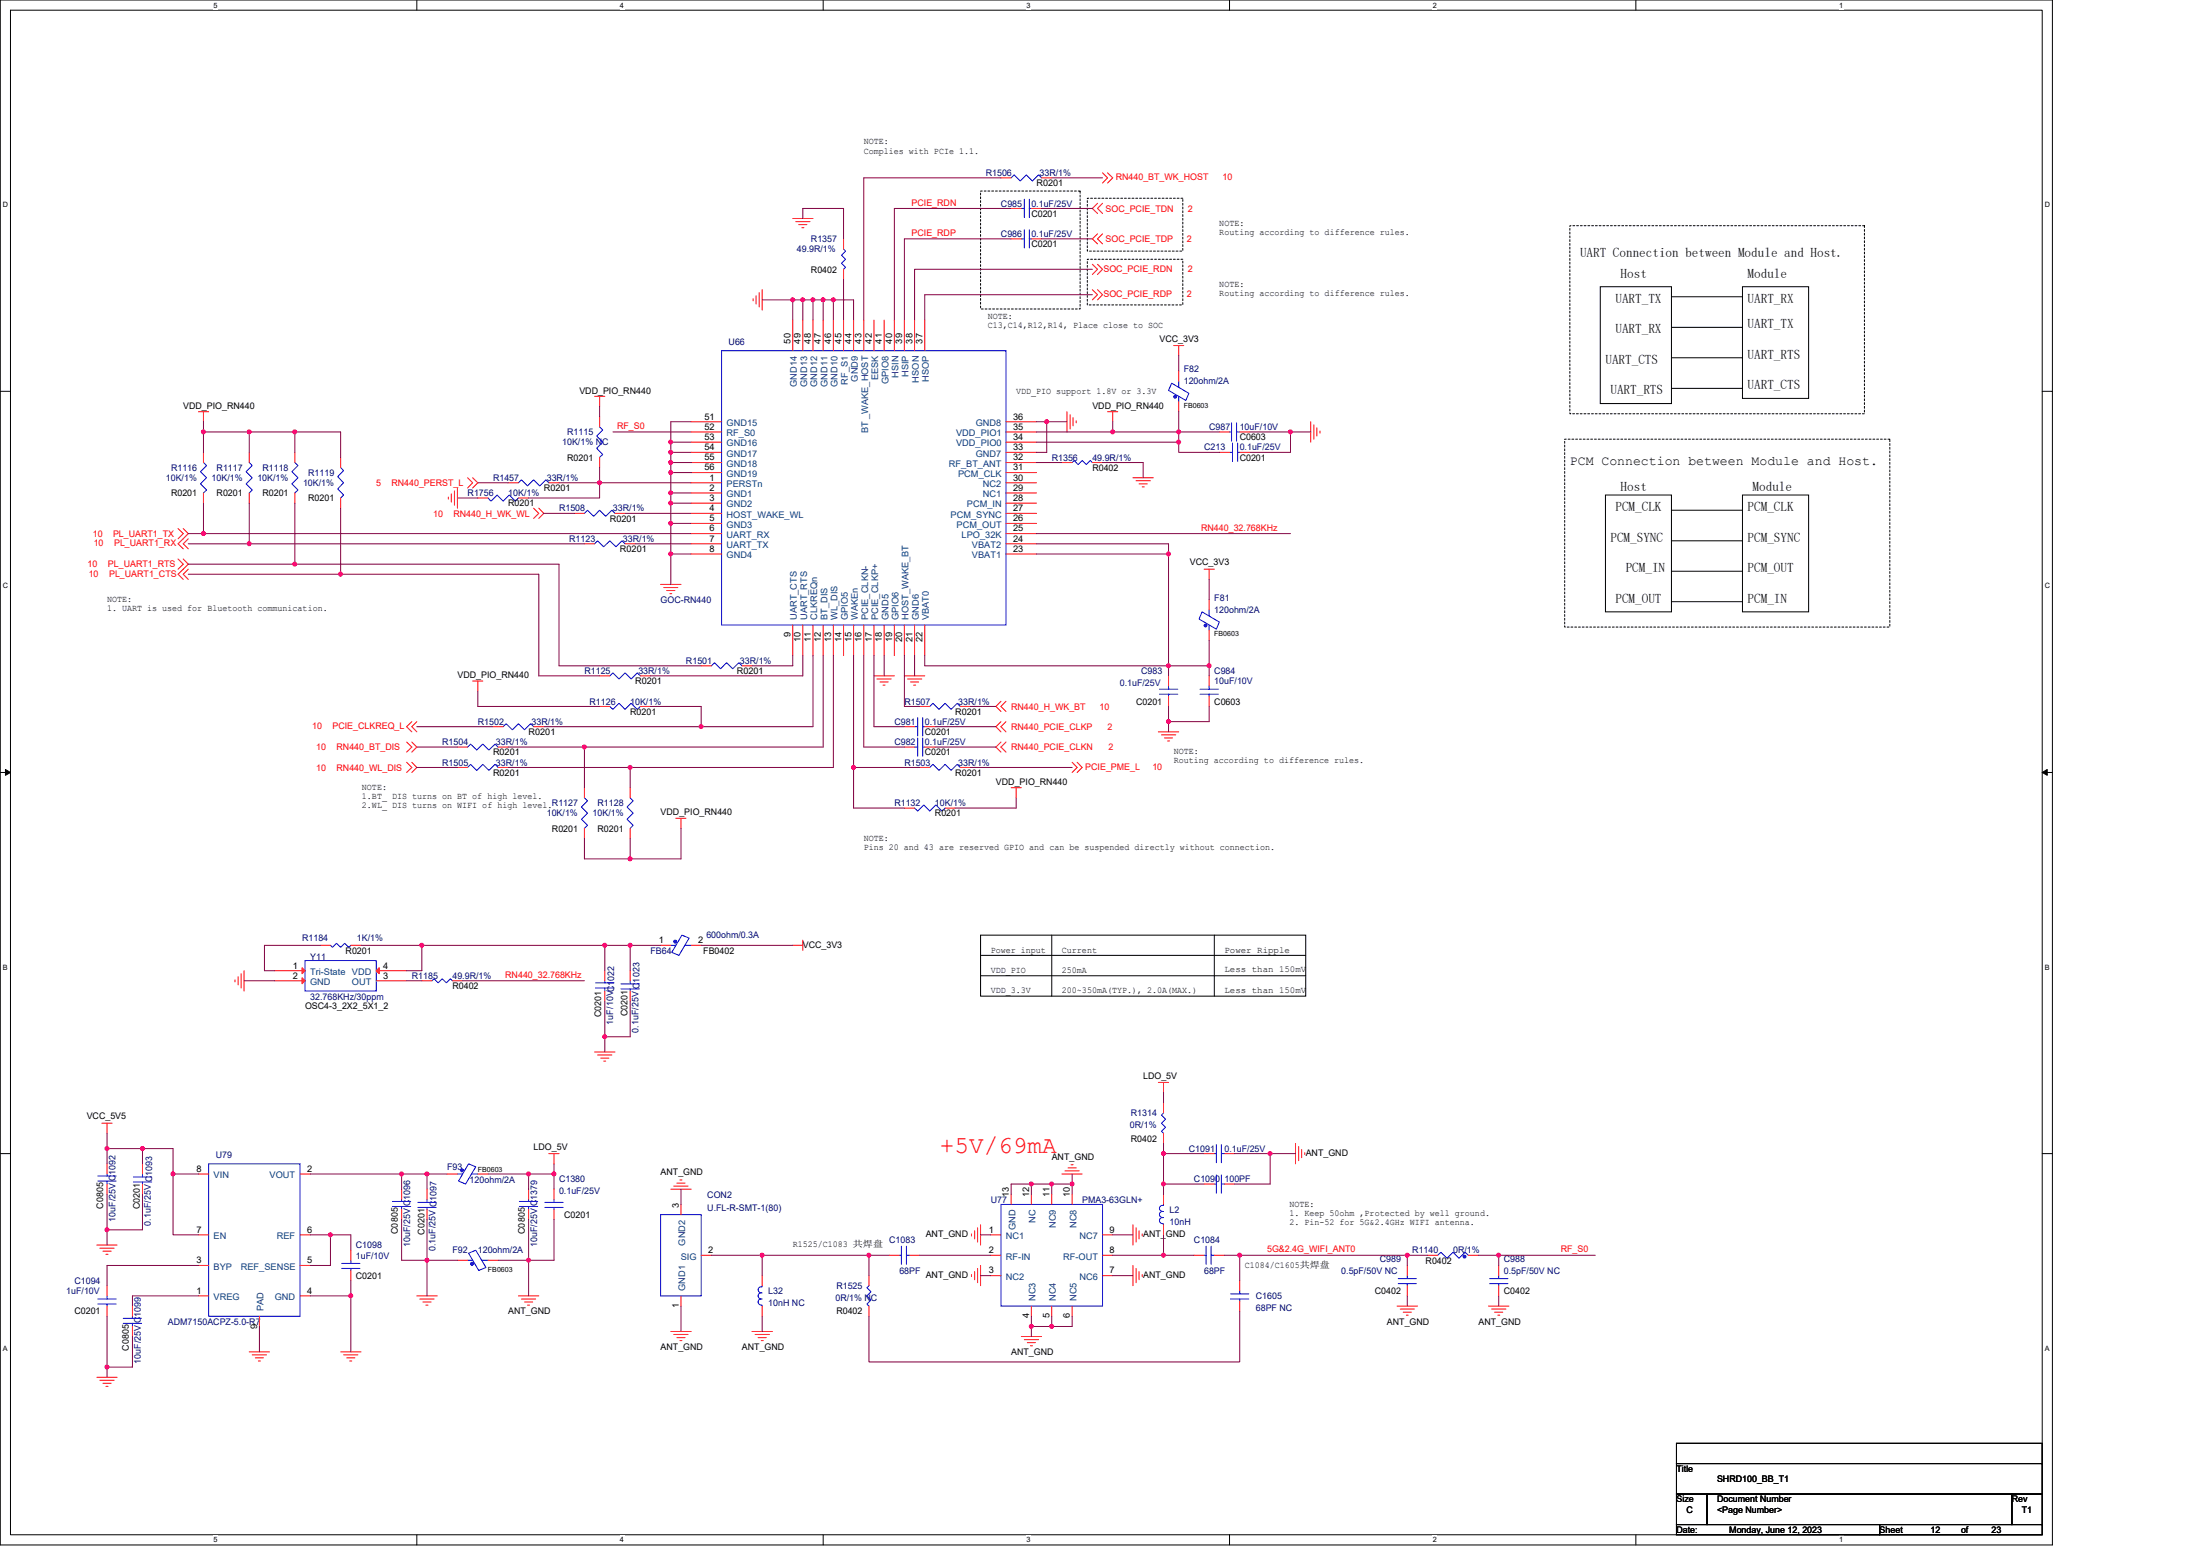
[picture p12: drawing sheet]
<svg xmlns="http://www.w3.org/2000/svg" width="297mm" height="210mm" viewBox="0 0 297 210" stroke-linecap="round" stroke-linejoin="round" font-family="sans-serif">
<path d="M0 0h277.1v208.5h-277.1zM1.4 1.4h274.3v205.7h-274.3z" fill="none" stroke="#000" stroke-width=".14"/>
<g fill="#fff">
<path d="M28.8 .1h.6v1.1h-.6z"/>
<path d="M28.8 207.3h.6v1.1h-.6z"/>
</g>
<path d="M56.3 0v1.4M56.3 207.1v1.4" fill="none" stroke="#000" stroke-width=".14"/>
<g fill="#fff">
<path d="M83.7 .1h.6v1.1h-.6z"/>
<path d="M83.7 207.3h.6v1.1h-.6z"/>
</g>
<path d="M111.1 0v1.4M111.1 207.1v1.4" fill="none" stroke="#000" stroke-width=".14"/>
<g fill="#fff">
<path d="M138.6 .1h.5v1.1h-.5z"/>
<path d="M138.6 207.3h.5v1.1h-.5z"/>
</g>
<path d="M166 0v1.4M166 207.1v1.4" fill="none" stroke="#000" stroke-width=".14"/>
<g fill="#fff">
<path d="M193.4 .1h.6v1.1h-.6z"/>
<path d="M193.4 207.3h.6v1.1h-.6z"/>
</g>
<path d="M220.9 0v1.4M220.9 207.1v1.4" fill="none" stroke="#000" stroke-width=".14"/>
<g fill="#fff">
<path d="M248.3 .1h.6v1.1h-.6z"/>
<path d="M248.3 207.3h.6v1.1h-.6z"/>
<path d="M.4 27.1h.7v1.1h-.7z"/>
<path d="M276.1 27.1h.7v1.1h-.7z"/>
<path d="M.4 78.5h.7v1.1h-.7z"/>
<path d="M276.1 78.5h.7v1.1h-.7z"/>
</g>
<path d="M0 52.8h1.4M275.7 52.8h1.4" fill="none" stroke="#000" stroke-width=".14"/>
<g fill="#fff">
<path d="M.4 130h.7v1.1h-.7z"/>
<path d="M276.1 130h.7v1.1h-.7z"/>
</g>
<path d="M0 104.2h1.4M275.7 104.2h1.4" fill="none" stroke="#000" stroke-width=".14"/>
<path d="M.7 103.8l.7 .4-.7 .4zM275.7 104.2l.7-.4v.8z" fill="#000" stroke="#000" stroke-width=".14"/>
<g fill="#fff">
<path d="M.4 181.4h.7v1.1h-.7z"/>
<path d="M276.1 181.4h.7v1.1h-.7z"/>
</g>
<g fill="none" stroke="#000" stroke-width=".14">
<path d="M216.1 38.7h9.6v15.8h-9.6zM235.3 38.7h8.9v15.1h-8.9zM225.7 40h9.6M225.7 44.2h9.6M225.7 48.3h9.6M225.7 52.4h9.6M216.8 66.8h8.9v15.8h-8.9zM225.7 68.9h9.6M225.7 73h9.6M225.7 77.1h9.6M235.3 66.8h8.9v15.8h-8.9zM225.7 81.2h9.6"/>
<path d="M132.4 126.2h43.9v8.2h-43.9zM132.4 128.9h43.9M132.4 131.7h43.9M142 126.2v8.2M164 126.2v8.2M0 155.7h1.4M275.7 155.7h1.4M226.4 194.8h49.3v2.7h-49.3zM226.4 197.5h49.3v4.1h-49.3zM226.4 201.6h4.1v4.1h-4.1zM226.4 205.7h27.4v1.4h-27.4zM230.5 201.6h41.1v4.1h-41.1z"/>
<path d="M253.8 205.7h21.9v1.4h-21.9zM271.6 201.6h4.1v4.1h-4.1z"/>
</g>
<path d="M132.4 25.8h13.4v15.9h-13.4zM146.8 26.8h12.9v7.1h-12.9zM146.8 35h12.9v6.1h-12.9zM212 30.5h39.7v25.3h-39.7zM211.3 59.3h43.9v25.3h-43.9z" fill="none" stroke="#000" stroke-width=".14" stroke-dasharray=".3 .3"/>
<g fill="none" stroke="#f00" stroke-width=".14">
<path d="M102.1 39.9v1.1M102.5 39.5v1.9M102.9 39.1v2.7M107 29.5h2.8M107.4 29.9h2M107.8 30.3h1.1M108.3 30.7h.2M113.9 36.3v1.4M113.9 32.2v1.4M135.1 24h1.4M136.5 28.1h1.4M136.5 32.2h1.4"/>
<path d="M139.3 28.1h1.3M139.3 32.2h1.3M140.6 24h1.4M147.5 39.1l.7 .7-.7 .7M147.5 35.7l.7 .6-.7 .7M148.2 39.1l.7 .7-.7 .7M148.2 35.7l.7 .6-.7 .7M148.2 31.6l-.7 .6 .7 .7M148.2 27.4l-.7 .7 .7 .7M148.9 23.3l.6 .7-.6 .7M148.9 31.6l-.7 .6 .7 .7M148.9 27.4l-.7 .7 .7 .7"/>
<path d="M149.5 23.3l.7 .7-.7 .7M26.8 55.6h1.4M27.5 55.6v1.3M80.3 53.5h1.4M81 53.5v1.4M81 56.2v1.4M93.3 56.9h4.1M93.3 58.3h4.1M93.3 59.7h4.1M101.7 40.3v.3M107 43.2v4.1M108.4 43.2v4.1"/>
<path d="M109.8 43.2v4.1M111.1 43.2v4.1M112.5 43.2v4.1M113.9 43.2v4.1M115.2 43.2v4.1M116.6 43.2v4.1M118 43.2v4.1M119.4 43.2v4.1M120.8 43.2v4.1M122.1 43.2v4.1M123.5 43.2v4.1M124.9 43.2v4.1"/>
<path d="M135.8 59.7h4.2M135.8 58.3h4.2M135.8 56.9h4.2M144.1 55.6v2.7M144.5 56v1.9M144.9 56.4v1.1M145.3 56.8v.3M149.5 55.6h1.4M150.2 55.6v1.3M158.5 46.6h1.3M159.1 46.6v1.4M159.1 54.2v1.4"/>
<path d="M159.1 50.1v1.3M164.6 58.3h1.4M167.4 58.3h1.4M177 56.9v2.8M177.4 57.3v2M177.8 57.7v1.1M178.2 58.2v.2M24 71.3l.7 .7-.7 .7M24 75.4l.7 .7-.7 .7M24.7 71.3l.7 .7-1.4 1.4 .7 .7M24.7 75.4l.7 .7-1.4 1.4 .7 .7M25.4 72.7l-.7 .7 .7 .7"/>
<path d="M25.4 76.8l-.7 .7 .7 .7M27.5 66.5v1.4M27.5 61v1.4M33.7 66.5v1.4M33.7 61v1.4M39.8 66.5v1.4M39.8 61v1.4M46 67.2v1.4M46 61.7v1.4M60.5 67.1v.3M60.9 66.7v1.1M61.4 66.3v1.9"/>
<path d="M61.8 65.8v2.8M63.1 64.5l.7 .7-.7 .6M63.8 64.5l.7 .7-.7 .6M64.5 67.2h1.4M68.6 65.2h1.4M70 67.2h1.4M72 68.6l.7 .7-.7 .7M72.7 68.6l.7 .7-.7 .7M74.1 65.2h1.4M77.5 69.3h1.4M78.9 73.4h1.4M81 61.7v1.4"/>
<path d="M83 69.3h1.4M84.4 73.4h1.4M89.2 78.9h2.7M89.6 79.3h1.9M90 79.7h1.1M93.3 65.2h4.1M93.3 66.5h4.1M93.3 67.9h4.1M93.3 69.3h4.1M93.3 70.6h4.1M93.3 72h4.1M93.3 73.4h4.1"/>
<path d="M93.3 74.8h4.1M93.3 61h4.1M93.3 62.4h4.1M93.3 63.8h4.1M135.8 74.8h4.2M135.8 73.4h4.2M135.8 72h4.2M135.8 70.6h4.2M135.8 69.3h4.2M135.8 67.9h4.2M135.8 66.5h4.2M135.8 65.2h4.2"/>
<path d="M135.8 63.8h4.2M135.8 62.4h4.2M135.8 61h4.2M143.4 62.4h1.4M147.5 62.4h1.4M153 64.5h2.7M153.4 64.9h1.9M153.8 65.3h1.1M154.2 65.7h.3M162.6 76.8h1.4M163.3 76.8v1.4M164.6 61h1.4"/>
<path d="M167.4 61h1.4M55.6 97.4l-.7 .7 .7 .7M56.3 97.4l-.7 .7 .7 .7M63.8 91.9h1.4M64.5 91.9v1.4M66.6 98.1h1.3M72 98.1h1.4M81 95.3h1.3M81 91.2h1.3M86.5 95.3h1.3M86.5 91.2h1.3M90.4 80.1h.3"/>
<path d="M94.7 89.9h1.4M100.2 89.9h1.3M107 84.3v4.2M108.4 84.3v4.2M109.8 84.3v4.2M111.1 84.3v4.2M112.5 84.3v4.2M113.9 84.3v4.2M115.2 84.3v4.2M116.6 84.3v4.2M118 84.3v4.2M118 91.2h2.8"/>
<path d="M118.4 91.6h1.9M118.8 92h1.1M119.2 92.5h.3M119.4 84.3v4.2M120.8 84.3v4.2M122.1 98.1h1.4M122.1 84.3v4.2M122.1 91.2h2.8M122.5 91.6h2M122.9 92h1.1M123.4 92.5h.2M123.5 84.3v4.2"/>
<path d="M124.2 95.3h1.3M124.9 84.3v4.2M124.9 98.1h1.3M129.7 95.3h1.3M135.1 94.6l-.6 .7 .6 .7M135.1 97.4l-.6 .7 .6 .7M135.8 94.6l-.7 .7 .7 .7M135.8 97.4l-.7 .7 .7 .7M156.4 98.8h2.7M156.8 99.2h1.9M157.2 99.6h1.1M157.6 100h.3"/>
<path d="M157.8 94v1.3M157.8 91.2v1.4M163.3 94v1.3M163.3 91.2v1.4M163.3 85v1.4M163.3 80.9v1.4M54.9 100.1l.7 .7-.7 .7M54.9 102.9l.7 .7-.7 .6M55.6 100.1l.7 .7-.7 .7M55.6 102.9l.7 .7-.7 .6M61.8 100.8h1.3M61.8 103.6h1.3"/>
<path d="M67.2 100.8h1.4M67.2 103.6h1.4M78.9 111.8v1.4M78.9 106.3v1.4M85.1 111.8v1.4M85.1 106.3v1.4M91.2 110.4h1.4M91.9 110.4v1.4M122.1 109.1h1.4M122.1 100.8h1.4M124.2 103.6h1.3M124.9 100.8h1.3"/>
<path d="M127.6 109.1h1.4M129.7 103.6h1.3M135.1 100.1l-.6 .7 .6 .7M135.8 100.1l-.7 .7 .7 .7M136.5 106.3h1.4M137.2 106.3v1.4M144.8 102.9l.6 .7-.6 .6M145.4 102.9l.7 .7-.7 .6M31.7 132.2v.3M32.1 131.8v1.1M32.6 131.4v1.9M33 131v2.7"/>
<path d="M37.1 131h4.1M37.1 132.4h4.1M43.2 127.6h1.4M47.4 127.6h1.3M50.8 132.4h4.1M50.8 131h4.1M57 132.4h1.3M61.1 132.4h1.4M81.7 131v1.4M81.7 133.7v1.4M85.1 133.7v1.4M85.1 131v1.4"/>
<path d="M89.2 127.6h1.4M93.3 127.6h1.4M107 127.6h1.4M108.4 126.9v1.3M13.8 151.6h1.3M14.5 157.1v1.3M14.5 159.8v1.4M14.5 151.6v1.3M19.2 159.8v1.4M19.2 157.1v1.3M26.8 158.4h1.4M40.5 158.4h1.4"/>
<path d="M60.4 158.4h1.4M64.5 158.4h1.4M74.1 155.7h1.4M74.8 155.7v1.4M80.3 142h2.7M80.7 142.4h1.9M81.1 142.8h1.1M81.5 143.2h.3M91.4 159.7h1.1M91.8 159.2h.3M143.4 158.4h2.7M143.8 158h1.9"/>
<path d="M144.2 157.6h1.1M144.6 157.2h.3M156.4 146.1h1.4M157.1 146.1v1.3M157.1 152.9v1.4M157.1 148.8v1.4M162.6 155.7h1.4M162.6 159.8h1.4M165.3 155.7h1.4M165.3 159.8h1.4M174.9 154.3v2.8M175.3 154.7v1.9"/>
<path d="M175.7 155.1v1.1M176.2 155.6v.2M13.1 168h2.7M13.5 168.4h1.9M13.9 168.8h1.1M14.3 169.3h.3M14.5 176.3v1.3M14.5 173.5v1.4M17.9 176.3v1.3M17.9 179v1.4M26.8 174.9h1.4M26.8 170.8h1.4"/>
<path d="M26.8 166.6h1.4M35 177.6v1.4M40.5 174.9h1.4M40.5 170.8h1.4M40.5 166.6h1.4M47.4 171.4v1.4M47.4 168.7v1.4M54.2 160.5v1.4M54.2 163.2v1.4M56.3 174.9h2.7M56.7 175.3h1.9M57.1 175.7h1.1"/>
<path d="M57.5 176.1h.3M57.7 163.2v1.4M57.7 160.5v1.4M61.8 170.1h1.3M65.9 170.1h1.3M70 174.9h2.7M70.4 175.3h1.9M70.8 175.7h1.1M71.2 176.1h.3M71.4 160.5v1.4M71.4 163.2v1.4M74.8 163.2v1.4"/>
<path d="M74.8 160.5v1.4M90.6 179.7h2.7M90.6 160.5h2.7M91 160.1h1.9M91.9 174.9v1.4M91.9 162.5v1.4M94.7 169.4h1.4M101.5 179.7h2.8M102.9 172.1v1.4M102.9 176.3v1.3M117.3 176.3v1.3M117.3 172.1v1.4"/>
<path d="M120.1 169.4h1.3M122.8 169.4h1.4M131.2 166.5v.3M131.2 172v.3M131.6 166.1v1.1M131.6 171.6v1.1M132 165.7v1.9M132 171.2v1.9M132.4 165.3v2.7M132.4 170.8v2.7M133.8 166.6h1.3M133.8 169.4h1.3"/>
<path d="M133.8 172.1h1.3M136.5 161.2v1.3M139.3 176.3v1.3M139.3 161.2v1.3M142 176.3v1.3M142 161.2v1.3M144.8 176.3v1.3M144.8 161.2v1.3M148.9 172.1h1.3M148.9 169.4h1.3M148.9 166.6h1.3M153 170.8v2.7"/>
<path d="M153 165.3v2.7M153.4 171.2v1.9M153.4 165.7v1.9M153.8 171.6v1.1M153.8 166.1v1.1M154.2 172v.3M154.2 166.5v.3M157.1 161.2v1.3M157.1 165.3v1.3M161.2 169.4h1.4M164 169.4h1.3M167.4 175.6v1.3"/>
<path d="M167.4 172.8v1.4M188.6 176.3h2.8M189.1 176.7h1.9M189.5 177.1h1.1M189.9 177.5h.2M190 173.5v1.4M190 170.8v1.3M192.8 169.4h1.3M198.2 169.4h1.4M201 176.3h2.7M201.4 176.7h1.9M201.8 177.1h1.1"/>
<path d="M202.2 177.5h.3M202.4 173.5v1.4M202.4 170.8v1.3M13.1 185.9h2.7M13.5 186.3h1.9M13.9 186.7h1.1M14.3 187.1h.3M33.7 182.4h2.7M34.1 182.8h1.9M34.5 183.2h1.1M34.9 183.7h.3M46 182.4h2.7"/>
<path d="M46.4 182.8h1.9M46.8 183.2h1.1M47.2 183.7h.3M91 180.1h1.9M91.4 180.5h1.1M91.8 180.9h.3M102 180.1h1.9M102.4 180.5h1.1M102.8 180.9h.3M137.9 180.4h2.7M138.3 180.8h1.9M138.7 181.2h1.1"/>
<path d="M139.1 181.6h.3"/>
</g>
<g fill="none" stroke="#00f" stroke-width=".14">
<path d="M113.9 33.6l.3 .3-.6 .5 .6 .6-.6 .5 .6 .6-.3 .2M136.5 24l.4-.4 .8 .8 .9-.8 .8 .8 .8-.8 .4 .4M137.9 28.1h.4M137.9 32.2h.4M138.3 26.9v2.5M138.3 31v2.5M139 28.1h.3M139 32.2h.3M139 26.9v2.5M139 31v2.5M81 57.6l.4 .4-.8 .8 .8 .9-.8 .8 .8 .8-.4 .4M97.4 47.3h38.4v37h-38.4z"/>
<path d="M158.2 51.7l2.3 1.4-.4 .9-2.3-1.3zM159.1 53.5v.7M159.1 51.4v.9M166 58.3h.3M166.3 57.1v2.4M166.4 59.8v2.5M167 58.3h.4M167 57.1v2.4M167.1 59.8v2.5M27.5 62.4l.4 .4-.8 .8 .8 .9-.8 .8 .8 .8-.4 .4M33.7 62.4l.4 .4-.9 .8 .9 .9-.9 .8 .9 .8-.4 .4M39.8 62.4l.4 .4-.8 .8 .8 .9-.8 .8 .8 .8-.4 .4"/>
<path d="M46 63.1l.4 .4-.8 .8 .8 .9-.8 .8 .8 .8-.4 .4M65.9 67.2l.4 .4 .8-.8 .8 .8 .9-.8 .8 .8 .4-.4M70 65.2l.4-.5 .8 .9 .8-.9 .9 .9 .8-.9 .4 .5M78.9 69.3l.4-.4 .9 .8 .8-.8 .8 .8 .8-.8 .4 .4M80.3 73.4l.4-.4 .8 .8 .8-.8 .9 .8 .8-.8 .4 .4M144.8 62.4l.2-.3 .6 .6 .5-.6 .6 .6 .5-.6 .3 .3M166 61h.4M167.1 61h.3M67.9 98.1l.4-.4 .9 .8 .8-.8 .8 .8 .8-.8 .4 .4M82.3 95.3l.5 .4 .8-.8 .8 .8 .8-.8 .8 .8 .5-.4M82.3 91.2l.5-.4 .8 .8 .8-.8 .8 .8 .8-.8 .5 .4M96.1 89.9l.4-.5 .8 .9 .8-.9 .8 .9 .9-.9 .4 .5"/>
<path d="M123.5 98.1h.4M123.9 96.8v2.5M123.9 99.6v2.4M124.6 98.1h.3M124.6 96.8v2.5M124.6 99.6v2.4M125.5 95.3l.5-.4 .8 .8 .8-.8 .8 .8 .8-.8 .5 .4M156.5 93h2.5M156.5 93.7h2.5M157.8 93.7v.3M157.8 92.6v.4M162 93h2.5"/>
<path d="M162 93.7h2.5M162.3 82.6l2.3 1.3-.4 1-2.3-1.4zM163.3 93.7v.3M163.3 92.6v.4M163.3 84.3v.7M163.3 82.3v.8M63.1 100.8l.4-.4 .9 .8 .8-.8 .8 .8 .8-.8 .4 .4M63.1 103.6l.4-.5 .9 .9 .8-.9 .8 .9 .8-.9 .4 .5M78.9 107.7l.4 .4-.8 .8 .8 .8-.8 .9 .8 .8-.4 .4M85.1 107.7l.4 .4-.8 .8 .8 .8-.8 .9 .8 .8-.4 .4M123.5 109.1l.4 .4 .8-.9 .8 .9 .9-.9 .8 .9 .4-.4M123.5 100.8h.4"/>
<path d="M124.6 100.8h.3M125.5 103.6l.5-.5 .8 .9 .8-.9 .8 .9 .8-.9 .5 .5M41.2 129.6h9.6v4.1h-9.6zM44.6 127.6l.3 .2 .5-.5 .6 .5 .5-.5 .6 .5 .3-.2M58.3 132.4l.3-.3 .6 .5 .5-.5 .6 .5 .5-.5 .3 .3M80.4 133.3h2.5M80.4 132.6h2.5M81.7 132.4v.2M81.7 133.3v.4M83.8 132.8h2.5M83.8 133.5h2.5M85.1 133.5v.2"/>
<path d="M85.1 132.4v.4M90.6 127.6h.6M92.1 126.2l.9 .4-1.3 2.3-1-.4zM92.5 127.6h.8M13.2 159.4h2.5M13.2 158.7h2.5M14.5 158.4v.3M14.5 159.4v.4M18 158.8h2.5M18 159.5h2.5M19.2 159.5v.3M19.2 158.4v.4"/>
<path d="M28.2 157.1h12.3v20.5h-12.3zM61.8 158.4h.7M63.3 157.1l.9 .4-1.3 2.3-1-.4zM63.7 158.4h.8M157.1 150.2l-.3 .3 .6 .5-.6 .6 .6 .5-.6 .6 .3 .2M164 155.7h.2M164 159.8h.2M164.2 154.5v2.4M164.2 158.6v2.4M164.9 155.7h.4M164.9 159.8h.4M164.9 154.5v2.4"/>
<path d="M164.9 158.6v2.4M13.2 175.3h2.5M13.2 176h2.5M14.5 176v.3M14.5 174.9v.4M16.6 178.6h2.5M16.6 177.9h2.5M17.9 177.6v.3M17.9 178.6v.4M46.1 170.5h2.5M46.1 171.2h2.5M47.4 171.2v.2"/>
<path d="M47.4 170.1v.4M53 162.8h2.5M53 162.1h2.5M54.2 161.9v.2M54.2 162.8v.4M56.4 162.3h2.5M56.4 162.9h2.5M57.7 162.9v.3M57.7 161.9v.4M63.1 170.1h.7M63.3 169.1l.9-.4 1.4 2.3-1 .4zM65.1 170.1h.8"/>
<path d="M70.1 162.8h2.5M70.1 162.1h2.5M71.4 161.9v.2M71.4 162.8v.4M73.6 162.3h2.4M73.6 162.9h2.4M74.8 162.9v.3M74.8 161.9v.4M89.2 163.9h5.5v11h-5.5zM102.8 174.5a.41 .41 0 0 0-.4 .4 .41 .41 0 0 0 .4 .4 .4 .4 0 0 0-.4 .4 .4 .4 0 0 0 .4 .4M102.8 173.7a.4 .4 0 0 0-.4 .4 .4 .4 0 0 0 .4 .4M102.8 176.1h.1v.2"/>
<path d="M102.8 174.5h.1M102.8 175.3h.1M102.9 173.5v.2h-.1M117.3 173.5l-.3 .3 .6 .5-.6 .6 .6 .5-.6 .6 .3 .3M121.4 169.4h.3M121.7 168.2v2.4M122.4 169.4h.4M122.4 168.2v2.4M135.1 162.5h13.8v13.8h-13.8zM156.9 164.3a.4 .4 0 0 0-.4 .4 .4 .4 0 0 0 .4 .4M156.9 163.5a.4 .4 0 0 0-.4 .4 .4 .4 0 0 0 .4 .4M156.9 162.7a.4 .4 0 0 0-.4 .4 .4 .4 0 0 0 .4 .4"/>
<path d="M156.9 164.3h.2M156.9 165.1h.2v.2M156.9 163.5h.2M157.1 162.5v.2h-.2M162.6 169.4h.3M162.9 168.2v2.4M163.5 169.4h.5M163.5 168.2v2.4M166.1 174.6h2.5M166.1 175.3h2.5M167.4 175.3v.3M167.4 174.2v.4"/>
<path d="M188.8 172.6h2.4M188.8 173.2h2.4M190 173.2v.3M190 172.1v.5M194.1 169.4l.4-.4 .9 .8 .8-.8 .8 .8 .8-.8 .4 .4M201.1 172.6h2.5M201.1 173.2h2.5M202.4 173.2v.3M202.4 172.1v.5"/>
</g>
<g fill="#00f" stroke="#00f" stroke-width=".14">
<path d="M62.2 157.8h.3v.3h-.3z" fill-rule="evenodd"/>
<path d="M197.6 169.5h.3v.2h-.3z" fill-rule="evenodd"/>
<circle cx="91.2" cy="127.1" r=".2"/>
<circle cx="63.7" cy="170.5" r=".2"/>
<circle cx="158.7" cy="53.5" r=".19"/>
<circle cx="162.8" cy="84.4" r=".19"/>
</g>
<g fill="#f00" stroke="#f00" stroke-width=".14">
<path d="M40.8 130.6l.4 .4-.4 .4z"/>
<path d="M40.8 132l.4 .4-.4 .4z"/>
<path d="M50.8 131l.4-.4v.8z"/>
</g>
<g fill="none" stroke="#800040" stroke-width=".14">
<path d="M108.4 29.5v-1.4h5.5v4.1M113.9 37.7v5.5M135.1 24h-18.5v19.2M136.5 28.1h-15.7v15.1M136.5 32.2h-14.4v11M140.6 32.2h6.9M140.6 28.1h6.9M142 24h6.9M147.5 36.3h-24v6.9M147.5 39.8h-22.6v3.4M27.5 56.9v1.4M27.5 58.3v2.7"/>
<path d="M27.5 58.3h6.2M33.7 58.3v2.7M33.7 58.3h6.1M39.8 58.3v2.7M39.8 58.3h6.2v3.4M81 54.9v1.3M82.8 58.3h10.5M90.6 59.7h2.7M90.6 59.7v1.3M93.3 56.9h-2.7v2.8M102.9 40.5h4.1M107 40.5h1.4"/>
<path d="M107 40.5v2.7M108.4 40.5h1.4M108.4 40.5v2.7M109.8 40.5h1.3M109.8 40.5v2.7M111.1 40.5h1.4M111.1 40.5v2.7M112.5 40.5h2.7v2.7M112.5 40.5v2.7M140 59.7h19.1M140 58.3h10.2M140 56.9h1.3"/>
<path d="M141.3 56.9h2.8M141.3 56.9v4.1h-1.3M150.2 56.9v1.4M150.2 58.3h8.9M159.1 48v2.1M159.1 58.3v1.4M159.1 55.6v2.7M159.1 58.3h5.5M159.1 59.7v1.3h5.5M168.8 58.3h5.4M174.2 58.3h2.8M174.2 58.3v2.7h-5.4"/>
<path d="M25.4 76.1h14.4M25.4 73.4h8.3M25.4 72h2.1M25.4 77.5h20.6M27.5 72h65.8M27.5 67.9v4.1M33.7 73.4h45.2M33.7 67.9v5.5M39.8 76.1h35.7v13.8h19.2M39.8 67.9v8.2M46 77.5h26.7v13.7h8.3M46 68.6v8.9"/>
<path d="M61.8 67.2h2.7M64.5 65.2h4.1M73.4 69.3h4.1M75.5 65.2h5.5M81 63.1v2.1M81 65.2h12.3M81 65.2v2h-9.6M84.4 69.3h8.9M85.8 73.4h7.5M90.6 61h2.7M90.6 61v1.4M90.6 62.4v1.4"/>
<path d="M90.6 67.9v2.7M90.6 70.6v4.2M90.6 62.4h2.7M90.6 63.8h2.7M90.6 66.5h2.7M90.6 67.9h2.7M90.6 70.6h2.7M90.6 74.8h2.7M90.6 63.8v2.7M90.6 66.5v1.4M90.6 74.8v4.1M140 74.8h17.8"/>
<path d="M140 62.4h3.4M140 72h34.2M140 73.4h17.8v1.4M148.9 62.4h5.4v2.1M157.8 74.8v15.1M163.3 78.2v2.7M56.3 98.1h10.3M64.5 93.3v2h16.5M73.4 98.1h21.3M87.8 95.3h6.9v2.8M107 88.5v1.4h-5.5M108.4 88.5v2.7h-20.6"/>
<path d="M109.8 88.5v9.6h-15.1M111.1 88.5v12.3h-32.2M112.5 88.5v15.1h-27.4M115.2 88.5v15.1M116.6 88.5v12.3h5.5M118 88.5v9.6h4.1M119.4 88.5v2.7M122.1 88.5v6.8h2.1M123.5 88.5v2.7M124.9 88.5v1.4h32.9M126.2 98.1h8.3M131 95.3h3.5"/>
<path d="M157.8 89.9h5.5M157.8 89.9v1.3M157.8 95.3v2.1M157.8 97.4v1.4M163.3 86.4v3.5M163.3 89.9v1.3M163.3 95.3v2.1h-5.5M56.3 100.8h5.5M56.3 103.6h5.5M68.6 100.8h10.3M68.6 103.6h16.5M78.9 100.8v5.5"/>
<path d="M78.9 113.2v2.7h6.2M85.1 103.6v2.7M85.1 113.2v2.7M91.9 111.8v4.1h-6.8M115.2 103.6v5.5h6.9M115.2 103.6h9M126.2 100.8h8.3M131 103.6h13.8M137.2 107.7v1.4h-8.2M33 132.4h4.1M43.2 127.6h-7.5v3.4h1.4M48.7 127.6h8.3"/>
<path d="M54.9 132.4h2.1M57 127.6h24.7M57 127.6v3.4h-2.1M62.5 132.4h16.4M81.7 135.1v4.8M81.7 139.9v2.1M81.7 127.6v3.4M81.7 127.6h3.4M85.1 135.1v4.8h-3.4M85.1 127.6h4.1M85.1 127.6v3.4M94.7 127.6h12.3"/>
<path d="M14.5 155v2.1M14.5 152.9v2.1M14.5 155h4.7v2.1M19.2 155h4.2v3.4M23.4 158.4h3.4M23.4 158.4v8.2h3.4M41.9 158.4h12.3M54.2 158.4v2.1M54.2 158.4h3.5M57.7 158.4v2.1M57.7 158.4h2.7M65.9 158.4h5.5"/>
<path d="M74.8 158.4h-3.4v2.1M74.8 158.4v2.1M74.8 157.1v1.3M139.3 159.8h2.7M139.3 159.8h-2.8v1.4M139.3 159.8v1.4M142 159.8h2.8M142 159.8v1.4M144.8 159.8v1.4M144.8 158.4v1.4M157.1 154.3v1.4M157.1 155.7v4.1"/>
<path d="M157.1 147.4v1.4M157.1 159.8v1.4M157.1 155.7h5.5M157.1 159.8h5.5M166.7 155.7h4.8M171.5 155.7v4.1h-4.8M171.5 155.7h3.4M14.5 161.2v4.8M14.5 177.6v6.9M14.5 166v2M19.2 161.2v4.8h-4.7M26.8 170.8h-12.3v2.7"/>
<path d="M26.8 174.9h-8.9v1.4M35 179v3.4M41.9 174.9h5.5M41.9 166.6h2.7M44.6 166.6v4.2h-2.7M44.6 166.6h2.8v2.1M47.4 172.8v9.6M54.2 164.6v5.5h3.5M57.7 170.1h4.1M57.7 164.6v5.5M57.7 170.1v4.8M67.2 170.1h4.2v4.8"/>
<path d="M71.4 164.6v5.5h3.4v-5.5M91.9 176.3v3.4M91.9 160.5v2M96.1 169.4h6.8M102.9 169.4h14.4M102.9 177.6v2.1M102.9 169.4v2.7M120.1 169.4h-2.8v2.7M124.2 169.4h9.6M132.4 166.6h1.4M132.4 172.1h1.4M139.3 179v1.4"/>
<path d="M139.3 179h2.7M139.3 177.6v1.4M142 177.6v1.4M144.8 177.6v1.4h-2.8M150.2 166.6h2.8M150.2 169.4h6.9M150.2 172.1h2.8M157.1 166.6v2.8M157.1 169.4h4.1M165.3 169.4h2.1M167.4 176.9v6.9h-50.1v-6.2M167.4 169.4v3.4"/>
<path d="M167.4 169.4h22.6M190 174.9v1.4M190 169.4h2.8M190 169.4v1.4M199.6 169.4h2.8v1.4M202.4 174.9v1.4M202.4 169.4h13M14.5 184.5v1.4M17.9 180.4v4.1h-3.4"/>
</g>
<g fill="#f0f" stroke="#f0f" stroke-width=".14">
<circle cx="107" cy="40.5" r=".27"/>
<circle cx="108.4" cy="40.5" r=".27"/>
<circle cx="109.8" cy="40.5" r=".27"/>
<circle cx="112.5" cy="40.5" r=".27"/>
<circle cx="111.1" cy="40.5" r=".27"/>
<circle cx="27.5" cy="58.3" r=".27"/>
<circle cx="90.6" cy="59.7" r=".27"/>
<circle cx="141.3" cy="56.9" r=".27"/>
<circle cx="39.8" cy="58.3" r=".27"/>
<circle cx="33.6" cy="58.3" r=".27"/>
<circle cx="159.1" cy="59.7" r=".27"/>
<circle cx="90.6" cy="61" r=".27"/>
<circle cx="90.6" cy="62.4" r=".27"/>
<circle cx="90.6" cy="66.5" r=".27"/>
<circle cx="90.6" cy="63.8" r=".27"/>
<circle cx="80.9" cy="65.1" r=".27"/>
<circle cx="90.6" cy="67.9" r=".27"/>
<circle cx="90.6" cy="70.6" r=".27"/>
<circle cx="27.5" cy="72" r=".27"/>
<circle cx="33.6" cy="73.4" r=".27"/>
<circle cx="90.6" cy="74.7" r=".27"/>
<circle cx="39.8" cy="76.1" r=".27"/>
<circle cx="46" cy="77.5" r=".27"/>
<circle cx="94.7" cy="98.1" r=".27"/>
<circle cx="78.9" cy="100.8" r=".27"/>
<circle cx="115.2" cy="103.6" r=".27"/>
<circle cx="85.1" cy="115.9" r=".27"/>
<circle cx="85.1" cy="103.6" r=".27"/>
<circle cx="157.8" cy="89.8" r=".27"/>
<circle cx="157.8" cy="74.7" r=".27"/>
<circle cx="81.6" cy="127.6" r=".27"/>
<circle cx="56.9" cy="127.6" r=".27"/>
<circle cx="85.1" cy="127.6" r=".27"/>
<circle cx="81.6" cy="139.9" r=".27"/>
<circle cx="163.2" cy="89.8" r=".27"/>
<circle cx="157.8" cy="97.4" r=".27"/>
<circle cx="174.2" cy="58.3" r=".27"/>
<circle cx="159.1" cy="58.3" r=".27"/>
<circle cx="150.2" cy="58.3" r=".27"/>
<circle cx="202.3" cy="169.4" r=".27"/>
<circle cx="157.1" cy="159.8" r=".27"/>
<circle cx="157.1" cy="155.7" r=".27"/>
<circle cx="171.5" cy="155.7" r=".27"/>
<circle cx="142" cy="159.8" r=".27"/>
<circle cx="139.2" cy="159.8" r=".27"/>
<circle cx="144.7" cy="159.8" r=".27"/>
<circle cx="157.1" cy="169.4" r=".27"/>
<circle cx="142" cy="179" r=".27"/>
<circle cx="139.2" cy="179" r=".27"/>
<circle cx="19.2" cy="155" r=".27"/>
<circle cx="14.4" cy="155" r=".27"/>
<circle cx="23.4" cy="158.4" r=".27"/>
<circle cx="14.4" cy="184.5" r=".27"/>
<circle cx="57.6" cy="158.4" r=".27"/>
<circle cx="54.2" cy="158.4" r=".27"/>
<circle cx="44.6" cy="166.6" r=".27"/>
<circle cx="47.4" cy="174.9" r=".27"/>
<circle cx="14.4" cy="166" r=".27"/>
<circle cx="57.6" cy="170.1" r=".27"/>
<circle cx="117.3" cy="169.4" r=".27"/>
<circle cx="102.9" cy="169.4" r=".27"/>
<circle cx="71.4" cy="158.4" r=".27"/>
<circle cx="74.8" cy="158.4" r=".27"/>
<circle cx="190" cy="169.4" r=".27"/>
<circle cx="167.4" cy="169.4" r=".27"/>
<circle cx="71.4" cy="170.1" r=".27"/>
</g>
<text font-size="3.3" fill="#f00" x="126.9" y="155.6">+5V/69mA</text>
<g font-size="1.8">
<text x="213.3" y="34.7">UART Connection between Module and Host.</text>
<text x="218.1" y="40.9">UART_TX</text>
<text x="218.8" y="37.5">Host</text>
<text x="236" y="40.9">UART_RX</text>
<text x="236" y="37.5">Module</text>
<text x="218.1" y="45">UART_RX</text>
<text x="236" y="44.3">UART_TX</text>
<text x="216.8" y="49.1">UART_CTS</text>
<text x="217.4" y="53.2">UART_RTS</text>
<text x="236" y="52.6">UART_CTS</text>
<text x="236" y="48.4">UART_RTS</text>
<text x="212" y="62.7">PCM Connection between Module and Host.</text>
<text x="218.1" y="69">PCM_CLK</text>
<text x="218.8" y="66.3">Host</text>
<text x="236" y="69">PCM_CLK</text>
<text x="236.6" y="66.3">Module</text>
<text x="217.4" y="73.1">PCM_SYNC</text>
<text x="219.5" y="77.2">PCM_IN</text>
<text x="236" y="77.2">PCM_OUT</text>
<text x="236" y="73.1">PCM_SYNC</text>
<text x="218.1" y="81.4">PCM_OUT</text>
<text x="236" y="81.4">PCM_IN</text>
</g>
<g font-size="1.2">
<text x="116.6" y="19.5">NOTE:</text>
<text x="116.6" y="20.7">Complies with PCIe 1.1.</text>
<text x="139.3" y="29.3">C0201</text>
<text x="140" y="25.1">R0201</text>
<text x="139.3" y="33.4">C0201</text>
<text x="164.6" y="30.5">NOTE:</text>
<text x="164.6" y="31.7">Routing according to difference rules.</text>
<text x="109.5" y="36.8">R0402</text>
<text x="164.6" y="38.7">NOTE:</text>
<text x="164.6" y="39.9">Routing according to difference rules.</text>
<text x="106.7" y="46.4" transform="rotate(-90 106.7 46.4)">50</text>
<text x="108.1" y="46.4" transform="rotate(-90 108.1 46.4)">49</text>
<text x="109.5" y="46.4" transform="rotate(-90 109.5 46.4)">48</text>
<text x="110.8" y="46.4" transform="rotate(-90 110.8 46.4)">47</text>
<text x="112.2" y="46.4" transform="rotate(-90 112.2 46.4)">46</text>
<text x="113.6" y="46.4" transform="rotate(-90 113.6 46.4)">45</text>
<text x="115" y="46.4" transform="rotate(-90 115 46.4)">44</text>
<text x="116.3" y="46.4" transform="rotate(-90 116.3 46.4)">43</text>
<text x="117.7" y="46.4" transform="rotate(-90 117.7 46.4)">42</text>
<text x="119.1" y="46.4" transform="rotate(-90 119.1 46.4)">41</text>
<text x="120.5" y="46.4" transform="rotate(-90 120.5 46.4)">40</text>
<text x="121.8" y="46.4" transform="rotate(-90 121.8 46.4)">39</text>
<text x="123.2" y="46.4" transform="rotate(-90 123.2 46.4)">38</text>
<text x="124.6" y="46.4" transform="rotate(-90 124.6 46.4)">37</text>
<text x="133.4" y="43.1">NOTE:</text>
<text x="133.4" y="44.3">C13,C14,R12,R14, Place close to SOC</text>
<text x="156.5" y="46.1">VCC_3V3</text>
<text x="78.2" y="53.1">VDD_PIO_RN440</text>
<text x="137.2" y="53.1">VDD_PIO support 1.8V or 3.3V</text>
<text x="24.7" y="55.2">VDD_PIO_RN440</text>
<text x="95.1" y="56.6">51</text>
<text x="95.1" y="58">52</text>
<text x="95.1" y="59.4">53</text>
<text x="136.8" y="56.6">36</text>
<text x="136.8" y="59.4">34</text>
<text x="136.8" y="58">35</text>
<text x="147.5" y="55.2">VDD_PIO_RN440</text>
<text x="167.4" y="59.4">C0603</text>
<text x="76.6" y="62.2">R0201</text>
<text x="95.1" y="60.7">54</text>
<text x="95.1" y="62.1">55</text>
<text x="95.1" y="63.5">56</text>
<text x="95.8" y="64.9">1</text>
<text x="136.8" y="64.9">30</text>
<text x="136.8" y="62.1">32</text>
<text x="136.8" y="60.7">33</text>
<text x="136.8" y="63.5">31</text>
<text x="147.5" y="63.5">R0402</text>
<text x="167.4" y="62.2">C0201</text>
<text x="23.1" y="67">R0201</text>
<text x="29.2" y="67">R0201</text>
<text x="35.4" y="67">R0201</text>
<text x="41.6" y="67.6">R0201</text>
<text x="68.6" y="68.3">R0201</text>
<text x="73.4" y="66.3">R0201</text>
<text x="82.3" y="70.4">R0201</text>
<text x="95.8" y="66.2">2</text>
<text x="95.8" y="67.6">3</text>
<text x="95.8" y="69">4</text>
<text x="95.8" y="70.3">5</text>
<text x="95.8" y="71.7">6</text>
<text x="136.8" y="70.3">26</text>
<text x="136.8" y="67.6">28</text>
<text x="136.8" y="66.2">29</text>
<text x="136.8" y="69">27</text>
<text x="136.8" y="71.7">25</text>
<text x="83.7" y="74.5">R0201</text>
<text x="95.8" y="73.1">7</text>
<text x="95.8" y="74.5">8</text>
<text x="136.8" y="74.5">23</text>
<text x="136.8" y="73.1">24</text>
<text x="160.7" y="76.3">VCC_3V3</text>
<text x="14.5" y="81.2">NOTE:</text>
<text x="14.5" y="82.4">1. UART is used for Bluetooth communication.</text>
<text x="106.7" y="86" transform="rotate(-90 106.7 86)">9</text>
<text x="108.1" y="86.7" transform="rotate(-90 108.1 86.7)">10</text>
<text x="109.5" y="86.7" transform="rotate(-90 109.5 86.7)">11</text>
<text x="110.8" y="86.7" transform="rotate(-90 110.8 86.7)">12</text>
<text x="112.2" y="86.7" transform="rotate(-90 112.2 86.7)">13</text>
<text x="113.6" y="86.7" transform="rotate(-90 113.6 86.7)">14</text>
<text x="115" y="86.7" transform="rotate(-90 115 86.7)">15</text>
<text x="116.3" y="86.7" transform="rotate(-90 116.3 86.7)">16</text>
<text x="117.7" y="86.7" transform="rotate(-90 117.7 86.7)">17</text>
<text x="119.1" y="86.7" transform="rotate(-90 119.1 86.7)">18</text>
<text x="120.5" y="86.7" transform="rotate(-90 120.5 86.7)">19</text>
<text x="121.8" y="86.7" transform="rotate(-90 121.8 86.7)">20</text>
<text x="123.2" y="86.7" transform="rotate(-90 123.2 86.7)">21</text>
<text x="124.6" y="86.7" transform="rotate(-90 124.6 86.7)">22</text>
<text x="61.8" y="91.5">VDD_PIO_RN440</text>
<text x="85.8" y="92.3">R0201</text>
<text x="99.5" y="91">R0201</text>
<text x="153.4" y="95.1">C0201</text>
<text x="164" y="95.1">C0603</text>
<text x="66.6" y="101.9">R0201</text>
<text x="71.4" y="99.2">R0201</text>
<text x="85.1" y="96.5">R0201</text>
<text x="124.9" y="99.2">C0201</text>
<text x="124.9" y="101.9">C0201</text>
<text x="129" y="96.5">R0201</text>
<text x="158.5" y="101.8">NOTE:</text>
<text x="48.9" y="106.6">NOTE:</text>
<text x="48.9" y="107.8">1.BT_ DIS turns on BT of high level.</text>
<text x="66.6" y="104.7">R0201</text>
<text x="129" y="104.7">R0201</text>
<text x="134.5" y="105.9">VDD_PIO_RN440</text>
<text x="158.5" y="103">Routing according to difference rules.</text>
<text x="48.9" y="109.1">2.WL_ DIS turns on WIFI of high level.R1127</text>
<text x="74.5" y="112.2">R0201</text>
<text x="80.7" y="112.2">R0201</text>
<text x="89.2" y="110">VDD_PIO_RN440</text>
<text x="116.6" y="113.5">NOTE:</text>
<text x="126.2" y="110.2">R0201</text>
<text x="116.6" y="114.7">Pins 20 and 43 are reserved GPIO and can be suspended directly without connection.</text>
<text x="39.6" y="130.7">1</text>
<text x="46.7" y="128.7">R0201</text>
<text x="51.7" y="130.7">4</text>
<text x="88.9" y="127.3">1</text>
<text x="94.3" y="127.3">2</text>
<text x="95" y="128.7">FB0402</text>
<text x="108.4" y="127.9">VCC_3V3</text>
<text x="133.8" y="131.3">VDD_PIO</text>
<text x="133.8" y="128.5">Power input</text>
<text x="143.4" y="131.3">250mA</text>
<text x="143.4" y="128.5">Current</text>
<text x="165.3" y="131.1">Less than 150mV</text>
<text x="165.3" y="128.5">Power Ripple</text>
<text x="39.6" y="132.1">2</text>
<text x="41.2" y="136.2">OSC4-3_2X2_5X1_2</text>
<text x="51.7" y="132.1">3</text>
<text x="61.1" y="133.5">R0402</text>
<text x="81.1" y="137.3" transform="rotate(-90 81.1 137.3)">C0201</text>
<text x="84.7" y="137.2" transform="rotate(-90 84.7 137.2)">C0201</text>
<text x="133.8" y="134">VDD_3.3V</text>
<text x="143.4" y="134">200~350mA(TYP.), 2.0A(MAX.)</text>
<text x="165.3" y="134">Less than 150mV</text>
<text x="154.3" y="145.6">LDO_5V</text>
<text x="11.7" y="151">VCC_5V5</text>
<text x="72" y="155.2">LDO_5V</text>
<text x="152.7" y="154.1">R0402</text>
<text x="176.3" y="156">ANT_GND</text>
<text x="26.5" y="158.1">8</text>
<text x="41.5" y="158.1">2</text>
<text x="89.2" y="158.6">ANT_GND</text>
<text x="136.2" y="161.6" transform="rotate(-90 136.2 161.6)">13</text>
<text x="139" y="161.6" transform="rotate(-90 139 161.6)">12</text>
<text x="141.7" y="161.6" transform="rotate(-90 141.7 161.6)">11</text>
<text x="142" y="156.5">ANT_GND</text>
<text x="144.5" y="161.6" transform="rotate(-90 144.5 161.6)">10</text>
<text x="13.9" y="163.1" transform="rotate(-90 13.9 163.1)">C0805</text>
<text x="18.9" y="163.2" transform="rotate(-90 18.9 163.2)">C0201</text>
<text x="26.5" y="166.3">7</text>
<text x="41.5" y="166.3">6</text>
<text x="53.7" y="166.5" transform="rotate(-90 53.7 166.5)">C0805</text>
<text x="57.3" y="166.6" transform="rotate(-90 57.3 166.6)">C0201</text>
<text x="70.9" y="166.5" transform="rotate(-90 70.9 166.5)">C0805</text>
<text x="76.2" y="164.3">C0201</text>
<text x="91.6" y="163" transform="rotate(-90 91.6 163)">3</text>
<text x="125" y="167">ANT_GND</text>
<text x="133.5" y="166.3">1</text>
<text x="149.8" y="166.3">9</text>
<text x="154.3" y="167">ANT_GND</text>
<text x="174.1" y="162.8">NOTE:</text>
<text x="174.1" y="164.1">1. Keep 50ohm ,Protected by well ground.</text>
<text x="174.1" y="165.3">2. Pin-52 for 5G&amp;2.4GHz WIFI antenna.</text>
<text x="26.5" y="170.5">3</text>
<text x="41.5" y="170.5">5</text>
<text x="48" y="172.6">C0201</text>
<text x="95.6" y="169.1">2</text>
<text x="107" y="168.3">R1525/C1083 共焊盘</text>
<text x="125" y="172.4">ANT_GND</text>
<text x="133.5" y="169.1">2</text>
<text x="133.5" y="171.9">3</text>
<text x="149.8" y="171.9">7</text>
<text x="149.8" y="169.1">8</text>
<text x="154.3" y="172.4">ANT_GND</text>
<text x="168.1" y="171">C1084/C1605共焊盘</text>
<text x="192.5" y="170.5">R0402</text>
<text x="10.1" y="177.4">C0201</text>
<text x="26.5" y="174.6">1</text>
<text x="34.7" y="179.3" transform="rotate(-90 34.7 179.3)">9</text>
<text x="41.5" y="174.6">4</text>
<text x="68.6" y="177.4">ANT_GND</text>
<text x="91.6" y="176.5" transform="rotate(-90 91.6 176.5)">1</text>
<text x="112.9" y="177.4">R0402</text>
<text x="139" y="177.9" transform="rotate(-90 139 177.9)">4</text>
<text x="141.7" y="177.9" transform="rotate(-90 141.7 177.9)">5</text>
<text x="144.5" y="177.9" transform="rotate(-90 144.5 177.9)">6</text>
<text x="185.6" y="174.6">C0402</text>
<text x="187.3" y="178.8">ANT_GND</text>
<text x="199.6" y="178.8">ANT_GND</text>
<text x="203" y="174.6">C0402</text>
<text x="17.4" y="182.3" transform="rotate(-90 17.4 182.3)">C0805</text>
<text x="89.2" y="182.2">ANT_GND</text>
<text x="100.2" y="182.2">ANT_GND</text>
<text x="136.5" y="182.9">ANT_GND</text>
<text x="226.4" y="198.6">Title</text>
<text x="226.4" y="202.8">Size</text>
<text x="231.8" y="202.8">Document Number</text>
<text x="231.8" y="200">SHRD100_BB_T1</text>
<text x="271.6" y="202.8">Rev</text>
<text x="226.4" y="206.9">Date:</text>
<text x="227.7" y="204.1">C</text>
<text x="231.8" y="204.1">&lt;Page Number&gt;</text>
<text x="233.5" y="206.9">Monday, June 12, 2023</text>
<text x="253.8" y="206.9">Sheet</text>
<text x="260.6" y="206.9">12</text>
<text x="264.8" y="206.9">of</text>
<text x="268.9" y="206.9">23</text>
<text x="273" y="204.1">T1</text>
</g>
<g font-size="1.2" fill="#000080">
<text x="133.1" y="23.7">R1506</text>
<text x="140.4" y="23.7">33R/1%</text>
<text x="135.1" y="27.9">C985</text>
<text x="139.3" y="27.9">0.1uF/25V</text>
<text x="107.6" y="34">49.9R/1%</text>
<text x="109.5" y="32.7">R1357</text>
<text x="135.1" y="32">C986</text>
<text x="139.3" y="32">0.1uF/25V</text>
<text x="98.4" y="46.5">U66</text>
<text x="159.8" y="50.2">F82</text>
<text x="159.8" y="51.9">120ohm/2A</text>
<text x="76.6" y="58.7">R1115</text>
<text x="163.3" y="58">C987</text>
<text x="167.4" y="58">10uF/10V</text>
<text x="22.4" y="64.9">10K/1%</text>
<text x="23.1" y="63.5">R1116</text>
<text x="28.6" y="64.9">10K/1%</text>
<text x="29.2" y="63.5">R1117</text>
<text x="34.8" y="64.9">10K/1%</text>
<text x="35.4" y="63.5">R1118</text>
<text x="40.9" y="65.6">10K/1%</text>
<text x="41.6" y="64.2">R1119</text>
<text x="66.6" y="64.9">R1457</text>
<text x="73.8" y="64.9">33R/1%</text>
<text x="75.9" y="60.1">10K/1% NC</text>
<text x="142" y="62.2">R1356</text>
<text x="147.5" y="62.2">49.9R/1%</text>
<text x="162.6" y="60.8">C213</text>
<text x="167.4" y="60.8">0.1uF/25V</text>
<text x="63.1" y="67">R1756</text>
<text x="68.6" y="67">10K/1%</text>
<text x="75.5" y="69">R1508</text>
<text x="82.8" y="69">33R/1%</text>
<text x="76.9" y="73.1">R1123</text>
<text x="84.1" y="73.1">33R/1%</text>
<text x="89.2" y="81.4">GOC-RN440</text>
<text x="164" y="81.1">F81</text>
<text x="164" y="82.7">120ohm/2A</text>
<text x="92.6" y="89.6">R1501</text>
<text x="99.9" y="89.6">33R/1%</text>
<text x="78.9" y="91">R1125</text>
<text x="79.6" y="95.1">R1126</text>
<text x="85.1" y="95.1">10K/1%</text>
<text x="86.2" y="91">33R/1%</text>
<text x="122.1" y="95.1">R1507</text>
<text x="129.4" y="95.1">33R/1%</text>
<text x="151.2" y="92.6">0.1uF/25V</text>
<text x="154.1" y="91">C983</text>
<text x="164" y="91">C984</text>
<text x="164" y="92.3">10uF/10V</text>
<text x="59.7" y="100.6">R1504</text>
<text x="64.5" y="97.8">R1502</text>
<text x="67" y="100.6">33R/1%</text>
<text x="71.8" y="97.8">33R/1%</text>
<text x="120.8" y="97.8">C981</text>
<text x="120.8" y="100.6">C982</text>
<text x="124.9" y="97.8">0.1uF/25V</text>
<text x="124.9" y="100.6">0.1uF/25V</text>
<text x="59.7" y="103.3">R1505</text>
<text x="67" y="103.3">33R/1%</text>
<text x="122.1" y="103.3">R1503</text>
<text x="129.4" y="103.3">33R/1%</text>
<text x="73.8" y="110.2">10K/1%</text>
<text x="80" y="110.2">10K/1%</text>
<text x="80.7" y="108.8">R1128</text>
<text x="120.8" y="108.8">R1132</text>
<text x="126.2" y="108.8">10K/1%</text>
<text x="40.8" y="127">R1184</text>
<text x="41.9" y="129.5">Y11</text>
<text x="48.2" y="127">1K/1%</text>
<text x="87.8" y="128.7">FB64</text>
<text x="95.4" y="126.6">600ohm/0.3A</text>
<text x="41.9" y="135">32.768KHz/30ppm</text>
<text x="55.6" y="132.1">R1185</text>
<text x="61.1" y="132.1">49.9R/1%</text>
<text x="82.8" y="138.3" transform="rotate(-90 82.8 138.3)">1uF/10VC1022</text>
<text x="86.2" y="139.4" transform="rotate(-90 86.2 139.4)">0.1uF/25V C1023</text>
<text x="152.6" y="152.3">0R/1%</text>
<text x="152.7" y="150.6">R1314</text>
<text x="160.5" y="155.4">C1091</text>
<text x="165.3" y="155.4">0.1uF/25V</text>
<text x="15.6" y="159.4" transform="rotate(-90 15.6 159.4)">C1092</text>
<text x="29.1" y="156.3">U79</text>
<text x="60.4" y="157.9">F93</text>
<text x="63.4" y="159.7">120ohm/2A</text>
<text x="75.5" y="159.6">C1380</text>
<text x="75.5" y="161.2">0.1uF/25V</text>
<text x="95.5" y="161.7">CON2</text>
<text x="161.2" y="159.6">C1090 100PF</text>
<text x="15.6" y="164.9" transform="rotate(-90 15.6 164.9)">10uF/25V</text>
<text x="20.4" y="165.4" transform="rotate(-90 20.4 165.4)">0.1uF/25V C1093</text>
<text x="55.4" y="162.8" transform="rotate(-90 55.4 162.8)">C1096</text>
<text x="72.5" y="162.8" transform="rotate(-90 72.5 162.8)">C1379</text>
<text x="95.5" y="163.4">U.FL-R-SMT-1(80)</text>
<text x="120.1" y="167.8">C1083</text>
<text x="133.8" y="162.3">U77</text>
<text x="146.1" y="162.3">PMA3-63GLN+</text>
<text x="157.9" y="163.7">L2</text>
<text x="157.9" y="165.3">10nH</text>
<text x="161.2" y="167.8">C1084</text>
<text x="10.1" y="173.3">C1094</text>
<text x="48" y="168.5">C1098</text>
<text x="48" y="169.8">1uF/10V</text>
<text x="55.4" y="168.3" transform="rotate(-90 55.4 168.3)">10uF/25V</text>
<text x="58.8" y="168.8" transform="rotate(-90 58.8 168.8)">0.1uF/25V C1097</text>
<text x="61.1" y="169.1">F92</text>
<text x="64.5" y="169.1">120ohm/2A</text>
<text x="72.5" y="168.3" transform="rotate(-90 72.5 168.3)">10uF/25V</text>
<text x="112.9" y="173.9">R1525</text>
<text x="121.4" y="171.9">68PF</text>
<text x="162.6" y="171.9">68PF</text>
<text x="181.1" y="171.9">0.5pF/50V NC</text>
<text x="186.3" y="170.2">C989</text>
<text x="190.7" y="169.1">R1140</text>
<text x="196.2" y="169.1">0R/1%</text>
<text x="203" y="170.2">C988</text>
<text x="203" y="171.9">0.5pF/50V NC</text>
<text x="9" y="174.6">1uF/10V</text>
<text x="19" y="178.6" transform="rotate(-90 19 178.6)">C1099</text>
<text x="22.7" y="178.8">ADM7150ACPZ-5.0-R7</text>
<text x="103.7" y="174.6">L32</text>
<text x="103.7" y="176.3">10nH NC</text>
<text x="112.8" y="175.6">0R/1% NC</text>
<text x="169.6" y="175.3">C1605</text>
<text x="169.6" y="177">68PF NC</text>
<text x="19" y="184.1" transform="rotate(-90 19 184.1)">10uF/25V</text>
</g>
<g font-size="1.2" fill="#f00">
<text x="123.1" y="27.7">PCIE_RDN</text>
<text x="149.3" y="28.6">SOC_PCIE_TDN</text>
<text x="150.6" y="24.3">RN440_BT_WK_HOST</text>
<text x="160.4" y="28.6">2</text>
<text x="165.1" y="24.3">10</text>
<text x="123.1" y="31.9">PCIE_RDP</text>
<text x="149.3" y="32.7">SOC_PCIE_TDP</text>
<text x="160.2" y="32.7">2</text>
<text x="149" y="40.1">SOC_PCIE_RDP</text>
<text x="149" y="36.7">SOC_PCIE_RDN</text>
<text x="160.2" y="40.1">2</text>
<text x="160.4" y="36.7">2</text>
<text x="83.3" y="57.9">RF_S0</text>
<text x="50.8" y="65.6">5</text>
<text x="52.8" y="65.6">RN440_PERST_L</text>
<text x="58.5" y="69.7">10</text>
<text x="61.2" y="69.7">RN440_H_WK_WL</text>
<text x="162.2" y="71.6">RN440_32.768KHz</text>
<text x="11.8" y="76.6">10</text>
<text x="12" y="77.8">10</text>
<text x="12.5" y="72.5">10</text>
<text x="12.7" y="73.7">10</text>
<text x="14.6" y="76.6">PL_UART1_RTS</text>
<text x="14.7" y="77.8">PL_UART1_CTS</text>
<text x="15.3" y="72.5">PL_UART1_TX</text>
<text x="15.4" y="73.7">PL_UART1_RX</text>
<text x="136.5" y="95.8">RN440_H_WK_BT</text>
<text x="148.5" y="95.8">10</text>
<text x="42.2" y="98.4">10</text>
<text x="42.7" y="101.3">10</text>
<text x="44.9" y="98.4">PCIE_CLKREQ_L</text>
<text x="45.4" y="101.3">RN440_BT_DIS</text>
<text x="136.5" y="98.5">RN440_PCIE_CLKP</text>
<text x="136.5" y="101.3">RN440_PCIE_CLKN</text>
<text x="149.5" y="98.5">2</text>
<text x="149.7" y="101.3">2</text>
<text x="42.7" y="104">10</text>
<text x="45.4" y="104">RN440_WL_DIS</text>
<text x="146.5" y="103.9">PCIE_PME_L</text>
<text x="155.6" y="103.9">10</text>
<text x="68.2" y="132">RN440_32.768KHz</text>
<text x="171.1" y="169">5G&amp;2.4G_WIFI_ANT0</text>
<text x="210.7" y="169">RF_S0</text>
</g>
<g font-size="1.2" fill="#004080">
<text x="107.6" y="52.2" transform="rotate(-90 107.6 52.2)">GND14</text>
<text x="109" y="52.2" transform="rotate(-90 109 52.2)">GND13</text>
<text x="110.3" y="52.2" transform="rotate(-90 110.3 52.2)">GND12</text>
<text x="111.7" y="52.2" transform="rotate(-90 111.7 52.2)">GND11</text>
<text x="113.1" y="52.2" transform="rotate(-90 113.1 52.2)">GND10</text>
<text x="114.5" y="51.9" transform="rotate(-90 114.5 51.9)">RF_S1</text>
<text x="115.8" y="51.5" transform="rotate(-90 115.8 51.5)">GND9</text>
<text x="118.6" y="51.3" transform="rotate(-90 118.6 51.3)">EESK</text>
<text x="119.9" y="51.8" transform="rotate(-90 119.9 51.8)">GPIO8</text>
<text x="121.3" y="51" transform="rotate(-90 121.3 51)">HSIN</text>
<text x="122.7" y="50.9" transform="rotate(-90 122.7 50.9)">HSIP</text>
<text x="124.1" y="51.6" transform="rotate(-90 124.1 51.6)">HSON</text>
<text x="125.4" y="51.5" transform="rotate(-90 125.4 51.5)">HSOP</text>
<text x="98.1" y="57.5">GND15</text>
<text x="98.1" y="58.9">RF_S0</text>
<text x="117.2" y="58.5" transform="rotate(-90 117.2 58.5)">BT _WAKE_HOST</text>
<text x="129.1" y="58.9">VDD_PIO1</text>
<text x="131.7" y="57.5">GND8</text>
<text x="98.1" y="65.7">PERSTn</text>
<text x="98.1" y="60.2">GND16</text>
<text x="98.1" y="61.6">GND17</text>
<text x="98.1" y="63">GND18</text>
<text x="98.1" y="64.3">GND19</text>
<text x="128.1" y="63">RF_BT_ANT</text>
<text x="129.1" y="60.2">VDD_PIO0</text>
<text x="129.4" y="64.3">PCM_CLK</text>
<text x="131.7" y="61.6">GND7</text>
<text x="132.7" y="65.7">NC2</text>
<text x="98.1" y="67.1">GND1</text>
<text x="98.1" y="68.5">GND2</text>
<text x="98.1" y="69.8">HOST_WAKE_WL</text>
<text x="98.1" y="71.2">GND3</text>
<text x="128.4" y="69.8">PCM_SYNC</text>
<text x="129.2" y="71.2">PCM_OUT</text>
<text x="130.6" y="68.5">PCM_IN</text>
<text x="132.7" y="67.1">NC1</text>
<text x="98.1" y="72.6">UART_RX</text>
<text x="98.1" y="74">UART_TX</text>
<text x="98.1" y="75.3">GND4</text>
<text x="129.8" y="72.6">LPO_32K</text>
<text x="131.2" y="75.3">VBAT1</text>
<text x="131.2" y="74">VBAT2</text>
<text x="107.6" y="83.7" transform="rotate(-90 107.6 83.7)">UART_CTS</text>
<text x="109" y="83.7" transform="rotate(-90 109 83.7)">UART_RTS</text>
<text x="110.3" y="83.7" transform="rotate(-90 110.3 83.7)">CLKREQn</text>
<text x="111.7" y="83.7" transform="rotate(-90 111.7 83.7)">BT_DIS</text>
<text x="113.1" y="83.7" transform="rotate(-90 113.1 83.7)">WL_DIS</text>
<text x="114.5" y="83.7" transform="rotate(-90 114.5 83.7)">GPIO5</text>
<text x="115.8" y="83.7" transform="rotate(-90 115.8 83.7)">WAKEn</text>
<text x="117.2" y="83.7" transform="rotate(-90 117.2 83.7)">PCIE_CLKN-</text>
<text x="118.6" y="83.7" transform="rotate(-90 118.6 83.7)">PCIE_CLKP+</text>
<text x="119.9" y="83.7" transform="rotate(-90 119.9 83.7)">GND5</text>
<text x="121.3" y="83.7" transform="rotate(-90 121.3 83.7)">GPIO6</text>
<text x="122.7" y="83.7" transform="rotate(-90 122.7 83.7)">HOST_WAKE_BT</text>
<text x="124.1" y="83.7" transform="rotate(-90 124.1 83.7)">GND6</text>
<text x="125.4" y="83.7" transform="rotate(-90 125.4 83.7)">VBAT0</text>
<text x="41.9" y="131.6">Tri-State</text>
<text x="47.5" y="131.6">VDD</text>
<text x="41.9" y="132.9">GND</text>
<text x="47.5" y="132.9">OUT</text>
<text x="28.8" y="159">VIN</text>
<text x="36.4" y="159">VOUT</text>
<text x="28.8" y="167.2">EN</text>
<text x="37.4" y="167.2">REF</text>
<text x="135.8" y="167.2">NC1</text>
<text x="137.1" y="166" transform="rotate(-90 137.1 166)">GND</text>
<text x="139.8" y="165" transform="rotate(-90 139.8 165)">NC</text>
<text x="142.6" y="165.7" transform="rotate(-90 142.6 165.7)">NC9</text>
<text x="145.3" y="165.7" transform="rotate(-90 145.3 165.7)">NC8</text>
<text x="145.7" y="167.2">NC7</text>
<text x="28.8" y="171.3">BYP</text>
<text x="32.5" y="171.3">REF_SENSE</text>
<text x="91.9" y="170">SIG</text>
<text x="92.5" y="168.1" transform="rotate(-90 92.5 168.1)">GND2</text>
<text x="135.8" y="170">RF-IN</text>
<text x="135.8" y="172.7">NC2</text>
<text x="143.5" y="170">RF-OUT</text>
<text x="145.7" y="172.7">NC6</text>
<text x="28.8" y="175.5">VREG</text>
<text x="35.6" y="177" transform="rotate(-90 35.6 177)">PAD</text>
<text x="37.1" y="175.5">GND</text>
<text x="92.5" y="174.2" transform="rotate(-90 92.5 174.2)">GND1</text>
<text x="139.8" y="175.6" transform="rotate(-90 139.8 175.6)">NC3</text>
<text x="142.6" y="175.6" transform="rotate(-90 142.6 175.6)">NC4</text>
<text x="145.3" y="175.6" transform="rotate(-90 145.3 175.6)">NC5</text>
</g>
<g font-size="1">
<text x="28.8" y="1">5</text>
<text x="83.7" y="1">4</text>
<text x="138.6" y="1">3</text>
<text x="193.4" y="1">2</text>
<text x="248.3" y="1">1</text>
<text x=".4" y="28">D</text>
<text x="276.1" y="28">D</text>
<text x="159.8" y="55">FB0603</text>
<text x=".4" y="79.4">C</text>
<text x="276.1" y="79.4">C</text>
<text x="164" y="85.9">FB0603</text>
<text x=".4" y="130.9">B</text>
<text x="276.1" y="130.9">B</text>
<text x="64.5" y="158.2">FB0603</text>
<text x="65.9" y="171.6">FB0603</text>
<text x=".4" y="182.3">A</text>
<text x="276.1" y="182.3">A</text>
<text x="28.8" y="208.2">5</text>
<text x="83.7" y="208.2">4</text>
<text x="138.6" y="208.2">3</text>
<text x="193.4" y="208.2">2</text>
<text x="248.3" y="208.2">1</text>
</g>
</svg>
